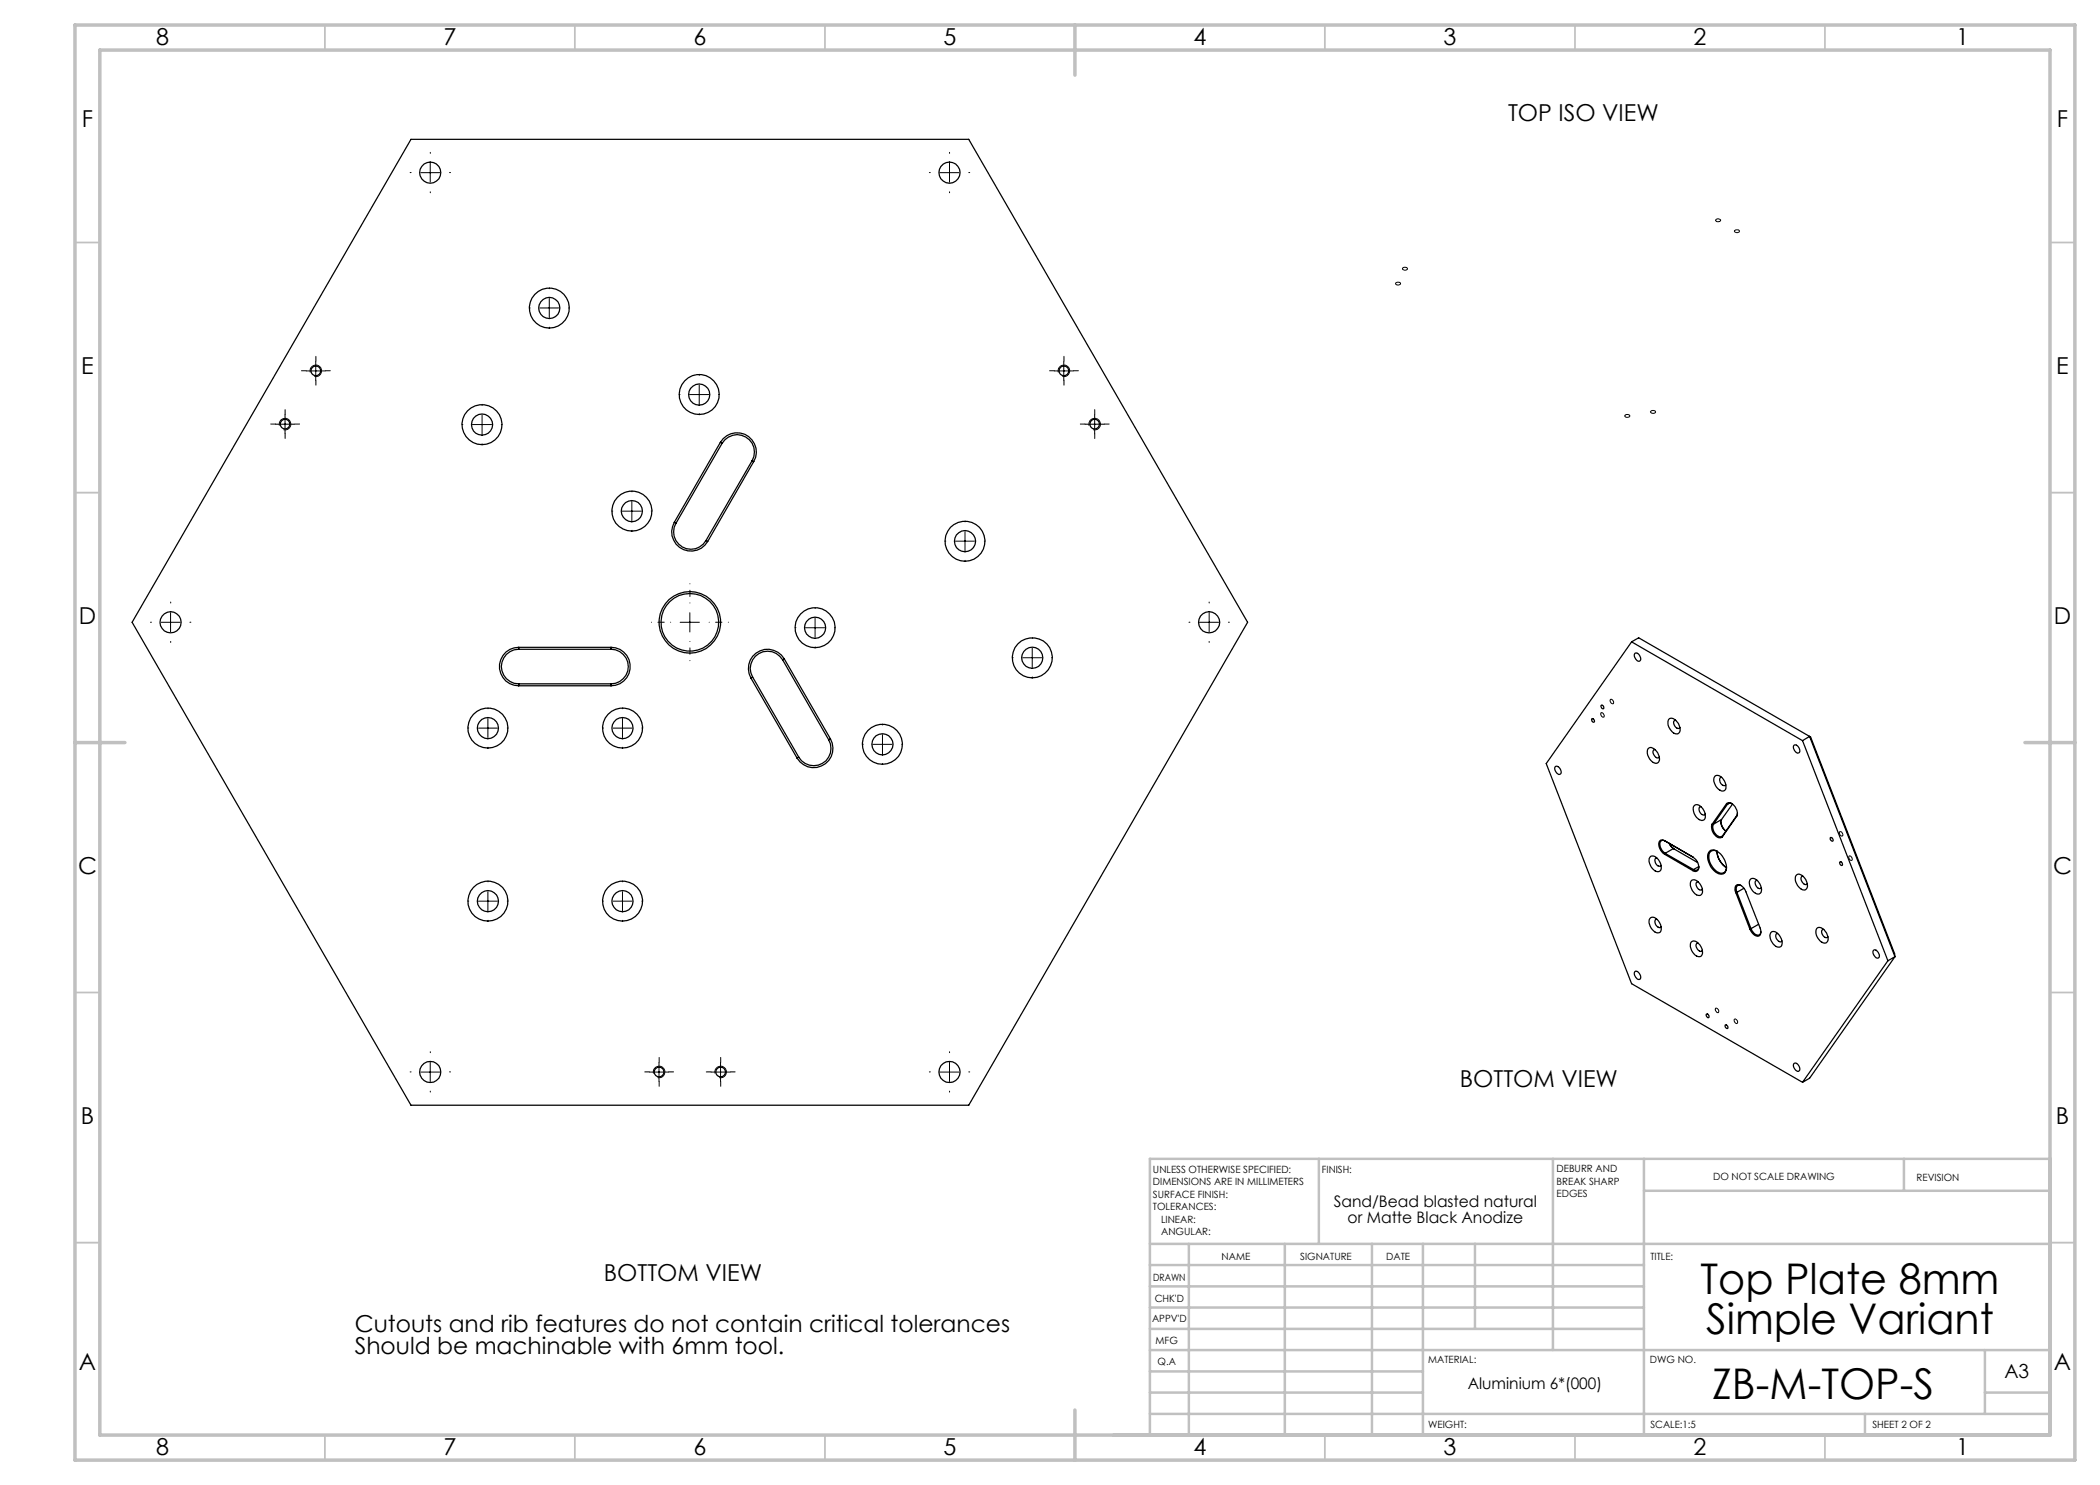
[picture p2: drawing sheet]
<svg xmlns="http://www.w3.org/2000/svg" width="420mm" height="297mm" viewBox="0 0 420 297" stroke-linecap="round" stroke-linejoin="round" font-family="sans-serif">
<g fill="none" stroke="#000" stroke-width=".2">
<path d="M84.1 34.5h3.9M86 32.6v3.8M188 34.5h3.8M189.9 32.6v3.8M109.9 59.7v3.8M279.2 56.6l.3-.2a.35 .35 0 0 1 .5 .1 .35 .35 0 0 1 0 .5 .35 .35 0 0 1-.5 0l-.3-.2zM280.5 53.6h.1a.43 .43 0 0 1 .6-.2 .43 .43 0 0 1 .2 .5l-.7 .1-.2-.1zM343.2 43.9l.7-.1a.29 .29 0 0 1 .2 .5 .29 .29 0 0 1-.5 0h-.2a.27 .27 0 0 1-.2-.1 .27 .27 0 0 1 0-.3zM346.9 46.1a.5 .5 0 0 1 .6-.2 .5 .5 0 0 1 .3 .5l-.5 .1-.4-.1zM61.2 74.2h3.9M62.1 74.5a1.15 1.15 0 0 1 1-1.5 1.15 1.15 0 0 1 1.2 1.3 1.15 1.15 0 0 1-1.4 1M63.1 72.2v3.9"/>
<path d="M108 61.6h3.8M137.9 78.9h3.9M139.8 77v3.9M210.9 74.2h3.8M211.7 74.5a1.15 1.15 0 0 1 1-1.5 1.15 1.15 0 0 1 1.2 1.3 1.15 1.15 0 0 1-1.4 1M212.8 72.2v3.9M55.1 84.8h3.8M55.9 85.1a1.15 1.15 0 0 1 1-1.4 1.15 1.15 0 0 1 1.2 1.2 1.15 1.15 0 0 1-1.4 1M57 82.9v3.8M94.5 84.9h3.8M96.4 83v3.9M217 84.8h3.8"/>
<path d="M217.8 85.1a1.15 1.15 0 0 1 1-1.4 1.15 1.15 0 0 1 1.3 1.2 1.15 1.15 0 0 1-1.5 1M218.9 82.9v3.8M325 83h.8a.29 .29 0 0 1 .1 .4 .29 .29 0 0 1-.4 .1h-.2a.27 .27 0 0 1-.3-.2 .27 .27 0 0 1 0-.3zM330.2 82.2l.4-.1 .3 .1a.31 .31 0 0 1 .1 .4 .31 .31 0 0 1-.4 .1h-.2a.25 .25 0 0 1-.3-.2 .25 .25 0 0 1 .1-.3zM124.5 102.2h3.8M126.4 100.3v3.8M191.1 108.2h3.8M193 106.3v3.9M32.2 124.5h3.9M34.1 122.6v3.8M136 124.5h3.9M138 122.6v3.8"/>
<path d="M161.1 125.6h3.9M163 123.6v3.9M204.5 131.5h3.9M206.4 129.6v3.9M239.9 124.5h3.8M241.8 122.6v3.8M322.1 139.9a.52 .52 0 0 1 .5 .3 .52 .52 0 0 1-.1 .6l-.4-.4zM95.7 145.6h3.8M97.6 143.7v3.8M122.6 145.6h3.8M124.5 143.7v3.8M174.6 148.9h3.8"/>
<path d="M176.5 146.9v3.9M320.2 142.6a.52 .52 0 0 1 .5 .2 .52 .52 0 0 1 0 .6l-.4-.2zM97.6 178.3v3.9M124.5 178.3v3.9M367.9 166.3a.54 .54 0 0 1 .6 .3 .54 .54 0 0 1-.1 .6l-.4-.2zM369.9 171.2a.48 .48 0 0 1 .5 .3 .48 .48 0 0 1-.2 .6l-.4-.4zM95.7 180.2h3.8M122.6 180.2h3.8M84.1 214.4h3.9M86 212.5v3.8M129.9 214.4h3.8M130.7 214.7a1.15 1.15 0 0 1 1-1.4 1.15 1.15 0 0 1 1.3 1.2 1.15 1.15 0 0 1-1.5 1"/>
<path d="M131.8 212.5v3.8M142.2 214.4h3.9M143 214.7a1.15 1.15 0 0 1 1-1.4 1.15 1.15 0 0 1 1.3 1.2 1.15 1.15 0 0 1-1.5 1M144.1 212.5v3.8M188 214.4h3.8M189.9 212.5v3.8M343.1 201.6a.48 .48 0 0 1 .6 .3 .48 .48 0 0 1-.2 .6l-.4-.4zM346.9 203.9a.46 .46 0 0 1 .5 .2 .46 .46 0 0 1-.1 .6l-.4-.4z"/>
</g>
<g fill="none" stroke="#c0c0c0" stroke-width=".35">
<path d="M65 5v5M115 5v5M165 5v5M265 5v5M315 5v5M365 5v5M15 48.5h5M410 48.5h5M15 98.5h5M410 98.5h5M15 198.5h5M410 198.5h5"/>
<path d="M15 248.5h5M410 248.5h5M65 287v5M115 287v5M165 287v5M265 287v5M315 287v5M365 287v5"/>
</g>
<g fill="none" stroke="#c0c0c0" stroke-width=".5">
<path d="M263.8 231.8v17M310.6 231.8v38.2M328.8 231.8v55.2M328.8 238.2h81.2M380.8 231.8v6.4M410 231.8h-180v55.2M230 248.8h180M230 257.3h98.8M230 253h98.8M237.8 248.8v38.2M257 248.8v38.2M274.4 248.8v38.2"/>
<path d="M284.6 248.8v38.2M295 248.8v17M230 265.8h98.8M230 261.5h98.8M230 278.5h54.6M230 274.3h54.6M230 270h180M397 278.5h13M397 270v12.8M230 282.8h180M373 282.8v4.2"/>
</g>
<path d="M15 5h400v287h-400zM20 10h390v277h-390zM215 5v10M15 148.5h10M405 148.5h10M215 282v10" fill="none" stroke="#c0c0c0" stroke-width=".7"/>
<path d="M134.1 124.4h-3.8M138 120.6v-3.8M138 128.3v3.8M141.8 124.4h3.9" fill="none" stroke="#000" stroke-width=".2" stroke-dasharray="15.2 1.3 1.3 1.3" stroke-dashoffset="15.2"/>
<g fill="none" stroke="#000" stroke-width=".2" stroke-dasharray="15.2 1.3 1.3 1.3">
<path d="M82.2 34.5h-.2M86.1 30.7v-.2M86.1 38.4v.2M89.9 34.5h.2M186.1 34.5h-.2M189.9 30.7v-.2M189.9 38.4v.2M193.8 34.5h.1M109.9 57.7v-.2M61.3 74.2h-1M63.2 72.2v-.9M63.2 76.1v.9"/>
<path d="M65.1 74.2h1M106 61.6h-.2M109.9 65.4v.2M113.7 61.6h.2M136 78.9h-.2M139.9 75v-.1M143.7 78.9h.2M210.9 74.2h-1M212.8 72.2v-.9M212.8 76.1v.9M214.7 74.2h1M55.1 84.8h-1"/>
<path d="M57 82.9v-1M57 86.7v1M58.9 84.8h1M92.6 84.9h-.2M96.4 81.1v-.2M96.4 88.8v.1M100.3 84.9h.2M126.4 98.4v-.2M139.9 82.7v.2M217 84.8h-.9M218.9 82.9v-1M218.9 86.7v1"/>
<path d="M220.9 84.8h.9M122.6 102.2h-.2M126.4 106.1v.2M130.2 102.2h.2M189.2 108.2h-.2M193 104.4v-.2M193 112.1v.2M196.9 108.2h.2M30.3 124.4h-.2M34.1 120.6v-.2M34.1 128.3v.2M38 124.4h.2"/>
<path d="M159.2 125.5h-.2M163 121.7v-.2M163 129.4v.2M166.9 125.5h.2M202.6 131.5h-.2M206.5 127.7v-.2M206.5 135.4v.2M210.3 131.5h.2M238 124.4h-.2M241.8 120.6v-.2M241.8 128.3v.2M245.7 124.4h.2"/>
<path d="M93.8 145.6h-.2M97.6 141.8v-.2M97.6 149.4v.2M101.4 145.6h.2M120.7 145.6h-.2M124.5 141.8v-.2M124.5 149.4v.2M128.4 145.6h.2M172.7 148.8h-.2M176.5 145v-.2M176.5 152.7v.2M180.3 148.8h.2"/>
<path d="M97.6 176.4v-.2M124.5 176.4v-.2M93.8 180.2h-.2M97.6 184.1v.2M101.4 180.2h.2M120.7 180.2h-.2M124.5 184.1v.2M128.4 180.2h.2M82.2 214.4h-.2M86.1 210.5v-.2M86.1 218.2v.2M89.9 214.4h.2"/>
<path d="M129.9 214.4h-1M131.8 212.5v-1M131.8 216.3v1M133.8 214.4h.9M142.2 214.4h-.9M144.1 212.5v-1M144.1 216.3v1M146.1 214.4h.9M186.1 214.4h-.2M189.9 210.5v-.2M189.9 218.2v.2M193.8 214.4h.1"/>
</g>
<g fill="none" stroke="#000" stroke-width=".25">
<path d="M82.2 27.9h111.5l55.8 96.6-55.8 96.5h-111.5l-55.8-96.5zM144.1 88.5a3.8 3.8 0 0 1 5.2-1.5 3.8 3.8 0 0 1 1.4 5.3M144.1 88.5l-9.2 16M144.1 88.5l.3 .1M144.4 88.6a3.5 3.5 0 0 1 4.8-1.2 3.5 3.5 0 0 1 1.2 4.7M144.4 88.6l-9.2 16.1M150.4 92.1l.3 .2M150.4 92.1l-9.2 16M150.7 92.3l-9.2 16M134.9 104.5a3.8 3.8 0 0 0 1.4 5.2 3.8 3.8 0 0 0 5.2-1.4M134.9 104.5l.3 .2M135.2 104.7a3.5 3.5 0 0 0 1.3 4.7 3.5 3.5 0 0 0 4.7-1.3"/>
<path d="M141.2 108.1l.3 .2M103.8 129.5a3.8 3.8 0 0 0-3.9 3.8 3.8 3.8 0 0 0 3.9 3.9M103.8 129.9a3.5 3.5 0 0 0-3.5 3.4 3.5 3.5 0 0 0 3.5 3.5M103.8 129.5h18.4M103.8 137.2h18.4M103.8 136.8h18.4M103.8 129.5v.4M103.8 136.8v.4M103.8 129.9h18.4M122.2 129.5a3.8 3.8 0 0 1 3.8 3.8 3.8 3.8 0 0 1-3.8 3.9M122.2 129.9a3.5 3.5 0 0 1 3.5 3.4 3.5 3.5 0 0 1-3.5 3.5M122.2 129.5v.4"/>
<path d="M122.2 136.8v.4M150.2 135.6l9.2 16M150.5 135.4l9.2 16M150.5 135.4l-.3 .2M156.5 132a3.5 3.5 0 0 0-4.7-1.3 3.5 3.5 0 0 0-1.3 4.7M156.5 132l9.2 16M156.8 131.8a3.8 3.8 0 0 0-5.2-1.4 3.8 3.8 0 0 0-1.4 5.2M156.8 131.8l9.3 16M156.8 131.8l-.3 .2M326.3 128.4l-17.1 24.3 17.1 44 34.2 19.8M326.3 128.4l34.2 19.7M326.3 128.4l1.4-.8 34.2 19.7"/>
<path d="M327 130.7a.98 .98 0 0 1 1 .5 .98 .98 0 0 1-.1 1.1 1.17 1.17 0 0 1-.9-1.6zM159.7 151.4l-.3 .2M165.7 148a3.5 3.5 0 0 1-1.2 4.7 3.5 3.5 0 0 1-4.8-1.3M166.1 147.8a3.8 3.8 0 0 1-1.4 5.2 3.8 3.8 0 0 1-5.3-1.4M166.1 147.8l-.4 .2M311.1 153.3a1.03 1.03 0 0 1 1 1.5 .86 .86 0 0 1-1.1-.9zM318.4 143.7a.37 .37 0 0 1 .5 .3 .37 .37 0 0 1-.3 .4l-.2-.2zM320.3 141a.42 .42 0 0 1 .4 .3 .42 .42 0 0 1-.1 .5l-.3-.3-.1-.3zM329.6 149.8a.96 .96 0 0 1 1.5 .2 1.98 1.98 0 0 1 .5 2.5 1.47 1.47 0 0 1-1.9-1.1l-.2-.8zM331 149.9a.54 .54 0 0 0-.4 .4 .54 .54 0 0 0 .1 .6l.3 .4a.5 .5 0 0 0 .8 .2l.1-.1M333.7 143.9a.96 .96 0 0 1 1.5 .2 1.94 1.94 0 0 1 .6 2.5 1.07 1.07 0 0 1-1.5-.4l-.6-1.1-.1-.7zM335.1 144l-.1 .1a.99 .99 0 0 0 .6 1.6l.4-.2"/>
<path d="M343.1 155.1a2.02 2.02 0 0 1 2.1 2.5 .8 .8 0 0 1-.6 .7 .8 .8 0 0 1-.9-.4 2.25 2.25 0 0 1-.8-2.6zM344.3 155.5a.81 .81 0 0 0-.4 .7 .81 .81 0 0 0 .4 .7l.5 .2 .4-.2M358.8 149a1.03 1.03 0 0 1 1 1.5 .86 .86 0 0 1-1.1-.8zM360.5 148.1l17.1 44.1M361.9 147.3l-1.4 .8M361.9 147.3l17.1 44M361.9 147.3l.2 .1 16.8 43.3 .1 .6M330.1 171.3a1.75 1.75 0 0 1 2 1.4l.1 .3a.87 .87 0 0 1-.2 1.2 .87 .87 0 0 1-1.2-.2 2.25 2.25 0 0 1-.8-2.6zM331.4 171.6a.81 .81 0 0 0-.5 .7 .81 .81 0 0 0 .5 .7l.4 .2 .4-.1M332.9 168.1a.74 .74 0 0 0-.9 0 .74 .74 0 0 0-.2 .9l.3 1.1 .8 .7M332.9 168.1l5.7 3.3a2.17 2.17 0 0 1 .9 2.7 .71 .71 0 0 1-.9 0M332.9 170.8l5.7 3.3"/>
<path d="M332.9 168.1l.1 .1M333 168.2a.71 .71 0 0 0-.9 0 .71 .71 0 0 0-.1 1l.5 1 .5 .5M333 168.2l5.6 3.2M333 170.7l5.7 3.2M333 170.7l-.1 .1M333.8 168.7l.9 1M333.9 168.7l.4 .6 .5 .5M334.7 169.7l4.8 2.8M334.7 169.7l-1.7 1M338.2 176.2a.96 .96 0 0 1 1.5 .3 1.94 1.94 0 0 1 .6 2.4 1.22 1.22 0 0 1-1.8-.8l-.4-1zM338.7 173.9l-.1 .2M338.9 161a1.68 1.68 0 0 1 2 1.4l.2 .7a.81 .81 0 0 1-.5 1 .81 .81 0 0 1-1-.4 2.25 2.25 0 0 1-.8-2.5z"/>
<path d="M339.6 176.4h-.1a.98 .98 0 0 0 .6 1.6l.4-.2M339.8 173.4a.64 .64 0 0 1-.4 .6 .64 .64 0 0 1-.7-.1M339.8 173.3l-1.1 .6M340.2 161.4h-.2a1.05 1.05 0 0 0 .8 1.6l.2-.2M341.9 170.2a1.36 1.36 0 0 1 1.8 .3 3.6 3.6 0 0 1 1.4 3.9 1.47 1.47 0 0 1-2.4-.3 3.6 3.6 0 0 1-1-3.6zM342.4 164.8a2.12 2.12 0 0 0 1.7 2.8l.4-.2M342.4 164.8h.3M342.7 164.8a1.89 1.89 0 0 0 1.4 2.6l.4-.3M343.4 170.3a4.4 4.4 0 0 0 1.8 3.2M343.4 170.2a3.8 3.8 0 0 0 1.9 3.3M343.5 170.3a1.12 1.12 0 0 0-1.4 0 1.12 1.12 0 0 0-.3 1.3 3.5 3.5 0 0 0 2.5 3.1 1.1 1.1 0 0 0 1-1.2M344.3 163.9a2.02 2.02 0 0 0 .9 2.3l-.7-.9-.3-.9"/>
<path d="M344.3 163.9l-1.6 .9M344.5 167.1v.3M345.3 160.8a.98 .98 0 0 1 1.5 .3l.6 1 .1 .7-.2 .5M345.3 160.8l-2.9 4M345.3 160.8h.2M345.5 160.8l-2.8 4M345.9 160.6l-.4 .2M346.4 160.7a.64 .64 0 0 0-.9 .1M346.5 160.8l-2.2 3.1M347.2 178.5l-.2-.3a.86 .86 0 0 1 .4-1.2 .86 .86 0 0 1 1.1 .4l.5 .6 3.1 8a.85 .85 0 0 1-.3 1.2 .85 .85 0 0 1-1.2-.4l-.6-1M347.2 178.5l2.8 7.3M347.3 163.3l-2.8 4.1"/>
<path d="M347.3 163.1v.2M347.3 163.1l-2.8 4M347.4 178.5h-.2M347.4 178.5l2.8 7.2M347.5 162.7l-.2 .4M348.2 177.1a.7 .7 0 0 0-.8 .1 .7 .7 0 0 0-.1 .9l.1 .4M348.8 177.7l-1.4 .8M350.2 175.8a2.01 2.01 0 0 1 2.1 2.4 .8 .8 0 0 1-.7 .7 .8 .8 0 0 1-.8-.4 2.04 2.04 0 0 1-.6-2.7zM351.4 176.1h-.1a1.01 1.01 0 0 0 .6 1.6l.3-.2M359.2 175.1a.92 .92 0 0 1 1.5 .2 2 2 0 0 1 .5 2.5 1.47 1.47 0 0 1-1.9-1.1l-.2-.7zM360.6 175.3a.54 .54 0 0 0-.4 .3 .54 .54 0 0 0 .1 .6l.3 .5a.55 .55 0 0 0 .8 .1l.1-.1M366 167.6a.39 .39 0 0 1 .5 .1 .39 .39 0 0 1-.1 .5l-.3-.2z"/>
<path d="M368 172.4a.42 .42 0 0 1 .4 .2 .42 .42 0 0 1-.1 .5l-.3-.2-.1-.4zM327 194.3a1.07 1.07 0 0 1 1 1.5 1.07 1.07 0 0 1-1-1.5zM330 183.7a.96 .96 0 0 1 1.5 .2 2.11 2.11 0 0 1 .5 2.5 1.51 1.51 0 0 1-1.9-1.1l-.3-.7zM331.4 183.9h-.2a1.05 1.05 0 0 0 .8 1.6l.2-.2M338.2 188.5a.96 .96 0 0 1 1.5 .2 1.98 1.98 0 0 1 .6 2.5l-.2 .1a2.19 2.19 0 0 1-2-2.6zM339.6 188.6a.54 .54 0 0 0-.4 .4 .54 .54 0 0 0 .1 .6l.4 .4a.47 .47 0 0 0 .8 .1M350.2 185.7l.4 .7a.85 .85 0 0 0 .7 .6 .85 .85 0 0 0 .8-.4l.1-.3M350.2 185.7l-.2 .1M351.7 184.9l-1.5 .8M354.2 186.5a.96 .96 0 0 1 1.4 .3 2.11 2.11 0 0 1 .6 2.5 1.5 1.5 0 0 1-2-1.2l-.2-1zM355.5 186.7a.81 .81 0 0 0-.4 .7 .81 .81 0 0 0 .5 .7 .44 .44 0 0 0 .8 .1M363.3 185.7a.98 .98 0 0 1 1.5 .2 2 2 0 0 1 .6 2.6 1.07 1.07 0 0 1-1.5-.5l-.6-1-.1-.7z"/>
<path d="M364.7 185.9h-.1a1.01 1.01 0 0 0 .6 1.6l.4-.1M374.7 190a1.07 1.07 0 0 1 1 1.6 1.07 1.07 0 0 1-1-1.6zM377.6 192.2l-17.1 24.3M379 191.3l-1.4 .9M379 191.3l-17.1 24.3-1.4 .9M341.2 202.9a.39 .39 0 0 1 .5 .1 .39 .39 0 0 1-.1 .5l-.3-.2zM345.1 205a.42 .42 0 0 1 .4 .2 .42 .42 0 0 1-.1 .5l-.4-.4zM358.8 212.7a.98 .98 0 0 1 1 .5 .98 .98 0 0 1-.1 1.1 1.17 1.17 0 0 1-.9-1.6z"/>
<circle cx="86" cy="34.5" r="2.11"/>
<circle cx="189.9" cy="34.5" r="2.12"/>
<circle cx="63.2" cy="74.2" r=".97"/>
<circle cx="109.9" cy="61.6" r="4"/>
<circle cx="109.9" cy="61.6" r="2.11"/>
<circle cx="139.8" cy="78.9" r="2.12"/>
<circle cx="139.8" cy="78.9" r="4"/>
<circle cx="212.8" cy="74.2" r=".97"/>
<circle cx="57" cy="84.8" r=".96"/>
<circle cx="96.4" cy="84.9" r="4"/>
<circle cx="96.4" cy="84.9" r="2.12"/>
<circle cx="218.9" cy="84.8" r=".96"/>
<circle cx="126.4" cy="102.2" r="2.11"/>
<circle cx="126.4" cy="102.2" r="4"/>
<circle cx="193" cy="108.2" r="2.12"/>
<circle cx="193" cy="108.3" r="4"/>
<circle cx="34.1" cy="124.4" r="2.11"/>
<circle cx="138" cy="124.5" r="5.8"/>
<circle cx="138" cy="124.5" r="6.1"/>
<circle cx="163" cy="125.5" r="2.12"/>
<circle cx="163" cy="125.5" r="4"/>
<circle cx="206.5" cy="131.6" r="2.11"/>
<circle cx="206.5" cy="131.6" r="4"/>
<circle cx="241.8" cy="124.5" r="2.12"/>
<circle cx="97.6" cy="145.6" r="4"/>
<circle cx="97.6" cy="145.6" r="2.11"/>
<circle cx="124.5" cy="145.6" r="2.11"/>
<circle cx="124.5" cy="145.6" r="4"/>
<circle cx="176.5" cy="148.8" r="4"/>
<circle cx="176.5" cy="148.9" r="2.12"/>
<circle cx="97.6" cy="180.2" r="4"/>
<circle cx="97.6" cy="180.2" r="2.11"/>
<circle cx="124.5" cy="180.2" r="2.11"/>
<circle cx="124.5" cy="180.2" r="4"/>
<circle cx="86" cy="214.4" r="2.11"/>
<circle cx="131.8" cy="214.4" r=".97"/>
<circle cx="144.1" cy="214.4" r=".97"/>
<circle cx="189.9" cy="214.4" r="2.12"/>
</g>
<g font-size="8.5">
<text x="340.1" y="258.8">Top Plate 8mm</text>
<text x="341.2" y="266.9">Simple Variant</text>
<text x="342.4" y="279.7">ZB-M-TOP-S</text>
</g>
<g font-size="4.7">
<text x="31.2" y="9">8</text>
<text x="88.7" y="9">7</text>
<text x="138.7" y="9">6</text>
<text x="188.7" y="9">5</text>
<text x="238.7" y="9">4</text>
<text x="288.7" y="9">3</text>
<text x="338.7" y="9">2</text>
<text x="391.2" y="9">1</text>
<text x="16.4" y="25.5">F</text>
<text x="301.6" y="24.3">TOP ISO VIEW</text>
<text x="411.4" y="25.5">F</text>
<text x="16.2" y="74.7">E</text>
<text x="411.2" y="74.7">E</text>
<text x="15.8" y="124.7">D</text>
<text x="410.8" y="124.7">D</text>
<text x="15.6" y="174.7">C</text>
<text x="410.6" y="174.7">C</text>
<text x="291.9" y="217.4">BOTTOM VIEW</text>
<text x="16.2" y="224.7">B</text>
<text x="411.2" y="224.7">B</text>
<text x="120.8" y="256.1">BOTTOM VIEW</text>
<text x="70.9" y="266.4">Cutouts and rib features do not contain critical tolerances</text>
<text x="15.8" y="274">A</text>
<text x="70.9" y="270.9">Should be machinable with 6mm tool.</text>
<text x="410.8" y="274">A</text>
<text x="31.2" y="291">8</text>
<text x="88.7" y="291">7</text>
<text x="138.7" y="291">6</text>
<text x="188.7" y="291">5</text>
<text x="238.7" y="291">4</text>
<text x="288.7" y="291">3</text>
<text x="338.7" y="291">2</text>
<text x="391.2" y="291">1</text>
</g>
<text font-size="3.9" x="400.9" y="275.5">A3</text>
<g font-size="3.2">
<text x="266.8" y="241.4">Sand/Bead blasted natural</text>
<text x="269.5" y="244.6">or Matte Black Anodize</text>
<text x="293.5" y="277.9">Aluminium 6*(000)</text>
</g>
<g font-size="2">
<text x="230.6" y="234.6">UNLESS OTHERWISE SPECIFIED:</text>
<text x="230.6" y="237.1">DIMENSIONS ARE IN MILLIMETERS</text>
<text x="230.6" y="239.6">SURFACE FINISH:</text>
<text x="264.4" y="234.6">FINISH:</text>
<text x="311.3" y="234.5">DEBURR AND</text>
<text x="311.3" y="237">BREAK SHARP</text>
<text x="311.3" y="239.5">EDGES</text>
<text x="342.6" y="236">DO NOT SCALE DRAWING</text>
<text x="383.3" y="236.2">REVISION</text>
<text x="230.6" y="242.1">TOLERANCES:</text>
<text x="232.2" y="244.6">LINEAR:</text>
<text x="232.2" y="247.1">ANGULAR:</text>
<text x="244.3" y="252">NAME</text>
<text x="260" y="251.9">SIGNATURE</text>
<text x="277.2" y="251.9">DATE</text>
<text x="330.1" y="251.9">TITLE:</text>
<text x="230.6" y="256.1">DRAWN</text>
<text x="230.9" y="260.3">CHK'D</text>
<text x="230.4" y="264.4">APPV'D</text>
<text x="231.1" y="268.8">MFG</text>
<text x="231.5" y="273">Q.A</text>
<text x="285.6" y="272.5">MATERIAL:</text>
<text x="330" y="272.5">DWG NO.</text>
<text x="285.6" y="285.5">WEIGHT:</text>
<text x="330.1" y="285.6">SCALE:1:5</text>
<text x="374.5" y="285.6">SHEET 2 OF 2</text>
</g>
</svg>
